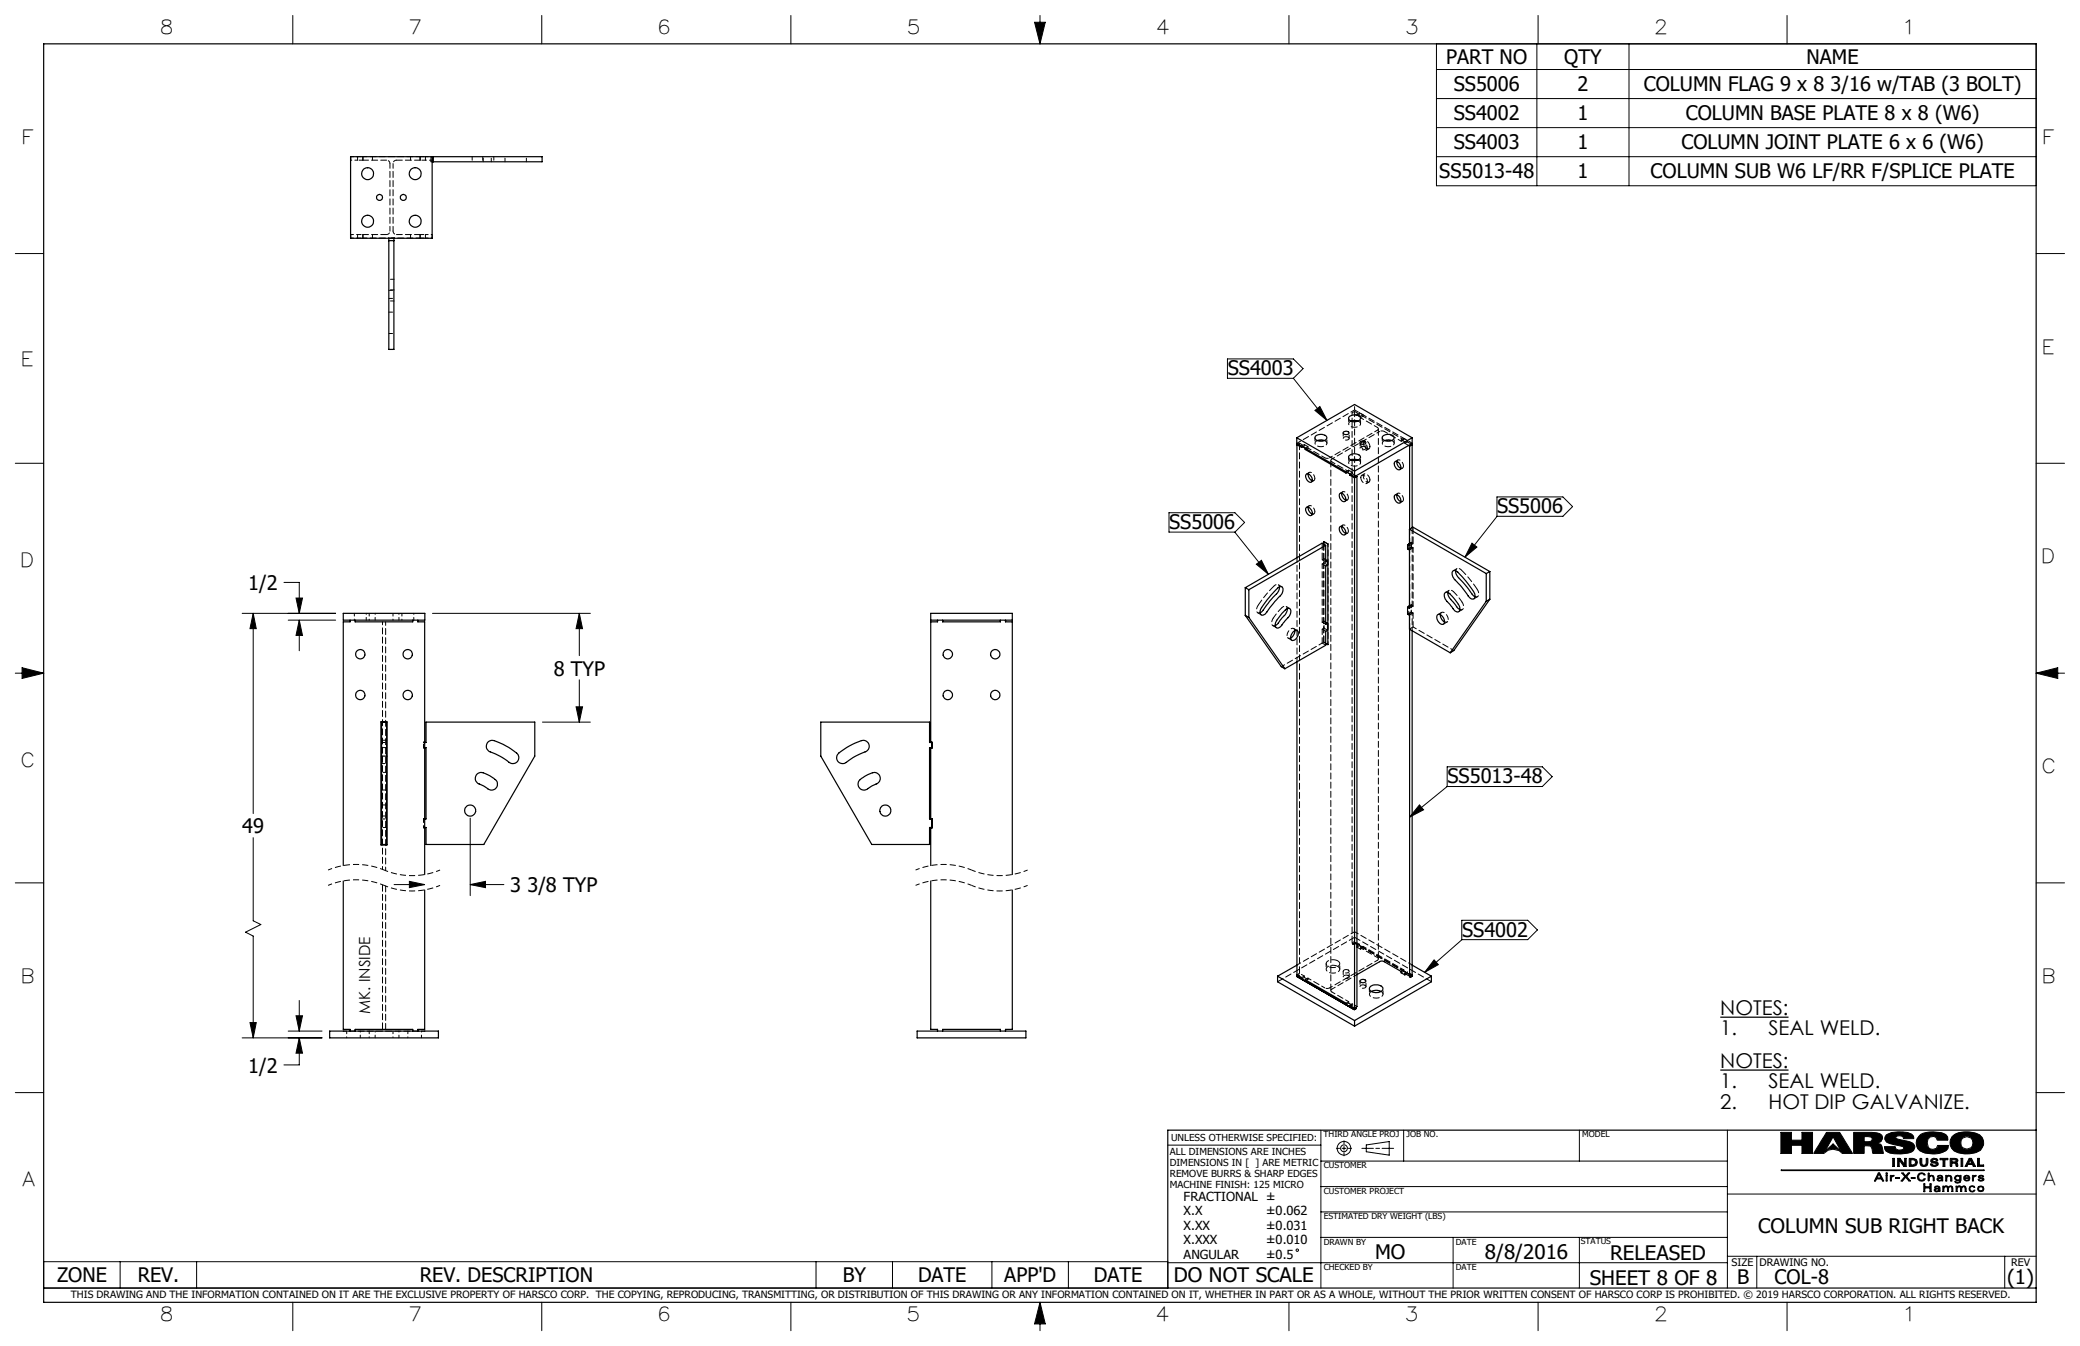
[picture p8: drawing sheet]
<svg xmlns="http://www.w3.org/2000/svg" width="432mm" height="279mm" viewBox="0 0 432 279" stroke-linecap="round" stroke-linejoin="round" font-family="sans-serif">
<g fill="none" stroke="#000" stroke-width=".21">
<path d="M60.8 3.2v5.9M112.5 3.2v5.9M164.2 3.2v5.9M214.8 4.6h2.2l-1.1 4.5zM215.9 3.2v5.9M267.6 3.2v5.9M298.2 9.1h124.5v29.5h-124.5zM298.2 14.4h124.5M319.1 9.1v29.5M319.3 3.2v5.9M338.2 9.1v29.5M371 3.2v5.9"/>
<path d="M298.2 20.5h124.5M298.2 26.5h124.5M298.2 32.5h124.5M3.2 52.6h5.9M422.7 52.6h5.9M254.8 74.5h13.7l2 2-2 2h-13.7zM268.5 78.5l7 8.8M3.2 96.2h5.9M273 85.2l1-.8 1.5 2.9zM422.7 96.2h5.9M242.7 106.4h13.7l2 2-2 2.1h-13.7zM256.4 110.5l6.9 8.7"/>
<path d="M260.8 117.1l1.1-.8 1.4 2.9zM305.6 112.7l1 .9-2.5 2zM310.8 103.2h13.6l2.1 2-2.1 2h-13.6zM310.8 107.2l-6.7 8.4M3.2 139.7h5.9M4.6 138.6l4.5 1.1-4.5 1.1zM50.3 127.3h19.4M52.6 127.3l.6 3.2h-1.3zM52.6 127.3v41.6M58.9 120.9h3.2v6.4M59.8 128.7h9.9M61.5 124.1h1.3l-.7 3.2z"/>
<path d="M62.1 128.7l.7 3.2h-1.3zM62.1 128.7v6.4M89.8 127.3h32.8M120.3 127.3l.6 3.2h-1.3zM120.3 127.3v8.8M422.7 139.7h5.9M422.7 139.7l4.5-1.1v2.2zM112.6 149.9h10M119.6 146.7h1.3l-.6 3.2zM120.3 141.1v8.8M300.4 159.2h19.8l2 2-2 2.1h-19.8zM52.6 173.9v17.2l1.6 .8-3.2 1.6 1.6 .8v21.1"/>
<path d="M97.6 169.8v16.1M294.7 167.1l.8 1-2.9 1.5zM300.4 163.3l-7.8 6.3M3.2 183.3h5.9M81.8 183.6h6.4M85 183l3.2 .6-3.2 .7zM97.6 183.6l3.2-.6v1.3zM97.6 183.6h7M297.7 199.2l.9 1-2.8 1.6zM303.5 191h13.6l2.1 2-2.1 2.1h-13.6zM303.5 195.1l-7.7 6.7M422.7 183.3h5.9"/>
<path d="M50.3 215.4h16.6M51.9 212.3h1.3l-.6 3.1zM59.8 214h7.1M61.5 210.9h1.3l-.7 3.1zM62.1 215.4l.7 3.2h-1.3zM62.1 207.7v6.3M62.1 215.4v5.7h-3.2M3.2 226.8h5.9M242.4 237.7h31.8M274.2 234.6v32.8M277.4 238.4h.7M278.6 238.4h.8"/>
<path d="M279 236.8v.7M279 238v.8M279 239.3v.6M279.9 238.4h.7M282.7 238.4h2.4M283.6 237.7l4.8-.7v2.8l-4.8-.7zM285.6 238.4h.8M286.9 238.4h2.4M291.4 234.6v6.4M327.9 234.6v6.4M358.6 234.6v32.8M369.7 235.1h2.2v1.6h2.2v-1.6h2.2v4.3h-2.2v-1.7h-2.2v1.7h-2.2z"/>
<path d="M379.2 235.1h2.7l2.7 4.3h-2.2a2.5 2.5 0 0 0-3.8 0h-2.1zM380.5 236l1.7 3-1.7-1.5-1.7 1.5zM384.8 235.1h3.7l1.7 .2 .5 .4 .1 .6-.3 .7-.8 .3 .7 .2 .3 .4 .3 1.5h-2.2l-.2-1-.3-.5-.6-.1h-.7v1.6h-2.2zM387 235.9l1.4 .1a.51 .51 0 0 1 0 .9l-1.4 .1zM389.7 237.3h.1M391.6 235.6a6.4 6.4 0 0 1 5.3-.2l.3 .4 .1 .6h-2.1l-.1-.4a1.07 1.07 0 0 0-1.5 .1v.1a3 3 0 0 0 1.9 .6l1.6 .5 .4 .7a1.36 1.36 0 0 1-1.4 1.4 6.7 6.7 0 0 1-4.6-.5l-.3-.9h2.3v.4a1.01 1.01 0 0 0 1.7-.2l-.4-.3-3.1-.8-.4-.7zM398.5 235.7a5.3 5.3 0 0 1 5.5-.2l.3 .5 .1 .7h-2.2l-.3-.6-.5-.2-.7 .1-.5 .5-.1 .7 .2 1 .4 .3 .5 .1 .8-.2 .2-.6h2.3l-.1 .6a3.9 3.9 0 0 1-2.8 1.1 4.2 4.2 0 0 1-3.5-1.1 2.19 2.19 0 0 1 .4-2.7zM405.2 235.9a5.4 5.4 0 0 1 5.8-.4 2.09 2.09 0 0 1 .8 2.2l-.7 1.1a5.9 5.9 0 0 1-5.4 .1 2.08 2.08 0 0 1-.5-3zM422.7 226.8h5.9M274.2 256.9h84.4M274.2 251.6h84.4M274.2 246.3h84.4"/>
<path d="M274.2 241h84.4M301.7 256.9v10.5M327.9 256.9v10.5M358.6 247.9h64.1M369.8 242.9h42.1v.1h-42.1zM389.9 243.5h.3l.9 1.6h-.3l-.2-.4h-1l-.2 .4h-.3zM390.1 243.7l.4 .8h-.8zM391.5 244h.3v1.1h-.3zM391.5 243.5h.3v.2h-.3zM392.4 244h.2v.2l.2-.2h.4v.2l-.5 .1-.1 .8h-.2zM392.6 244.2h.1M392.9 240.5h.4v1.6h-.4z"/>
<path d="M393.6 244.4h.7v.2h-.7zM393.9 240.5h.5l1 1.2v-1.2h.3v1.6h-.5l-.9-1.3v1.3h-.4zM394.3 240.8h.1M394.8 243.5h.3l.5 .6 .5-.6h.4l-.7 .7 .8 .9h-.3l-.7-.7-.6 .7h-.3l.7-.9zM396.3 240.5a1.61 1.61 0 0 1 1.7 .5v.3l-.1 .5-.8 .3h-.8zM396.7 240.7a.62 .62 0 0 1 .8 .2 .62 .62 0 0 1 0 .7l-.8 .2zM396.8 244.4h.7v.2h-.7zM398.3 243.7a.87 .87 0 0 1 1.4 .2l-.7-.3-.3 .1-.3 .2-.1 .4 .2 .5a.59 .59 0 0 0 .9-.1h.3l-.3 .4h-.9l-.4-.3-.1-.5zM398.6 240.5h.4v1l.1 .3 .3 .1 .3-.1 .2-.4v-.9h.3v.9l-.2 .5a.93 .93 0 0 1-1.4-.4zM399.4 245.7h.2v.6h1v-.6h.3v1.7h-.3v-.8h-1v.8h-.2zM400.3 243.5h.2v.7l.5-.3a.79 .79 0 0 1 .4 1.2h-.1a.87 .87 0 0 0-.3-1 .85 .85 0 0 0-.5 1h-.2zM400.5 244.2h.1"/>
<path d="M400.9 240.7l.5-.3 .7 .1 .2 .4h-.4l-.1-.2h-.3l-.3 .2 .2 .2 .8 .2 .2 .4-.1 .2-.6 .2-.7-.1-.2-.4h.3l.4 .3 .5-.1v-.2l-1-.3-.2-.2zM401.7 246.3a.67 .67 0 0 1 1 .3v.7h-.2v-.1l-.7 .2-.2-.2v-.3l.1-.2 .8-.1-.1-.2-.3-.1-.5 .2zM402.4 244.7l.7-.1-.1 .3-.2 .1h-.3zM402.5 246.8h.1M402.5 246.8l-.8 .2 .2 .2h.3l.2-.1 .1-.3M402.5 247.2h.1M402.8 240.5h1.6v.2h-.6v1.4h-.4v-1.4h-.6zM403.1 244.6h.1M403.1 244.4l-.1-.2-.3-.1-.5 .2v-.2l.6-.2 .4 .2 .1 1h-.2v-.1M403.1 244.4l-.8 .1-.2 .3 .3 .3 .3 .1 .4-.2M403.1 244.4h.1M403.1 245h.1"/>
<path d="M403.5 246.4v-.2h-.2v1.1h.2l.1-.8 .4-.2 .3 .4v.6h.2l.1-.8 .3-.2 .3 .4v.6h.2l-.1-1-.5-.1-.3 .3M403.5 246.4l.5-.3 .4 .4M403.5 246.4h.1M403.9 244h.2v.2l.4-.3 .5 .2 .2 .4v.6h-.2l-.2-.9-.2-.1-.3 .1-.2 .9h-.2zM404.1 244.2h.1M404.4 246.5h.1M404.8 240.5a1.96 1.96 0 0 1 1.6 .2l-.1 .5-.3 .1 .4 .2 .1 .6h-.4a.61 .61 0 0 0-.7-.7h-.2v.7h-.4zM405.2 240.7l.8 .1v.3l-.8 .1zM405.9 244.1l.5-.2 .5 .3v-.2h.2v1l-.2 .5-.5 .1-.5-.1-.1-.3 .8 .2 .2-.1 .1-.4-.5 .2-.5-.2-.2-.4zM406 241.3h.1M406.1 244.2l.3-.1 .4 .1 .1 .3-.1 .3-.4 .2-.3-.2-.1-.3zM406.3 246.4v-.2h-.3l.1 1.1h.2l.1-.8 .3-.2 .3 .4v.6h.2l.1-.8 .4-.2 .3 .4v.6h.2l-.2-1-.4-.1-.4 .3"/>
<path d="M406.3 246.4l.4-.3 .5 .4M406.3 246.4h.1M407.1 240.5h.4v1.6h-.4zM407.2 246.5h.1M407.9 244.1l.4-.2 .5 .2 .1 .5h-1.1l.2 .3 .3 .1 .6-.2-.1 .2-.7 .1-.4-.2v-.6zM408 244.2l.3-.1 .4 .4h-.8zM408.8 240.5h.5l.8 1.6h-.5l-.1-.4h-1l-.2 .4h-.3zM408.9 246.3l.5-.2 .4 .1 .2 .3-.8-.2-.2 .2-.1 .3 .2 .4 .3 .1 .6-.2-.2 .2-.7 .1-.3-.3zM409 240.8l.3 .7h-.6zM409.5 244h.2v.2l.5-.2v.2l-.4 .1-.1 .8h-.2zM409.7 244.2h.1M410.5 240.5h.4v1.3h.9v.3h-1.3z"/>
<path d="M410.7 246.3l.5-.1 .5 .1 .2 .5-.2 .4-.5 .2-.5-.2-.2-.4zM410.7 244.2a.74 .74 0 0 1 1.1-.1v.2l-.5-.2-.4 .2 .7 .2 .3 .3a.76 .76 0 0 1-1.1 .3l-.2-.3 .8 .2 .2-.2a.87 .87 0 0 1-.9-.6zM410.8 246.5l.4-.2 .4 .2 .1 .3-.1 .3-.4 .1-.4-.1-.1-.3zM9.1 261.9h233.3v5.5h-233.3zM24.9 261.9v5.5M40.8 261.9v5.5M60.8 270.3v5.9M112.5 270.3v5.9M164.2 270.3v5.9M169.4 261.9v5.5M185.3 261.9v5.5M205.9 261.9v5.5"/>
<path d="M215.9 270.3v5.9M215.9 270.3l1.1 4.5h-2.2zM221.8 261.9v5.5M242.4 262.1h116.2M267.6 270.3v5.9M319.3 270.3v5.9M358.6 260.8h64.1M364.7 260.8v6.6M371 270.3v5.9M416.2 260.8v6.6"/>
<circle cx="279" cy="238.4" r=".71"/>
<circle cx="279" cy="238.4" r="1.41"/>
<circle cx="408.3" cy="237.3" r="1.3"/>
<circle cx="269.3" cy="259.5" r=".25"/>
</g>
<g fill="none" stroke="#000" stroke-width=".25">
<path d="M9.1 9.1h413.6v261.2h-413.6zM89.7 32.5v17h-16.9v-17h39.7v1.1h-22.8M90 32.5v1.1M80.7 49.5v23h1.1v-23M80.7 50h1.1M269.2 90.9v1.1l12 7M269.2 90.9l12 6.9M269.2 90.9l12-6.9 12 6.9M269.2 92.3l1 .6v-.3M269.2 92.3v23.5M269.5 92.2l-.3 .1M271 93.1v.2"/>
<path d="M271 93.3l8.4 4.9v-.3M271.2 98.4a1.14 1.14 0 0 1 1.2 1.4 .57 .57 0 0 1-.6 .3 .57 .57 0 0 1-.5-.5 .91 .91 0 0 1-.1-1.2zM271.2 93.2l-.2 .1M271.6 98.4a1.57 1.57 0 0 0 .8 1.4M273.1 90.6a1.7 1.7 0 0 1 2.3 .1 1.12 1.12 0 0 1-1.6 .8 .71 .71 0 0 1-.7-.9zM273.5 91.4l.8-.1 .6 .1M278.9 89.7a.7 .7 0 0 1 1.1 .3 .69 .69 0 0 1-1.2-.2zM280.1 86.5a1.58 1.58 0 0 1 2.3 .3 1.37 1.37 0 0 1-2 .6 .53 .53 0 0 1-.4-.4 .53 .53 0 0 1 .1-.5zM280.1 94.5a1.58 1.58 0 0 1 2.3 .4 1.46 1.46 0 0 1-2.3 .4l-.1-.5zM280.2 98.4v.2M280.2 98.6l1 .6M280.4 98.5l-.2 .1"/>
<path d="M280.5 95.5l.6-.1 .8 .1M280.5 87.4l.6-.1 .8 .1M280.7 87.3v.2M281.2 97.8v1.2M281.2 99.2v110.1M281.5 98.8l.2 .1M281.7 98.9l-.5 .3M281.7 98.9v110.1l-.5 .3M282.4 91.7a.7 .7 0 0 1 1.1 .3 .69 .69 0 0 1-1.2-.2zM287.1 90.5a1.55 1.55 0 0 1 2.3 .3 1.42 1.42 0 0 1-2.5 .1zM287.4 91.4l.9-.1 .6 .1M289.6 95.9a1.02 1.02 0 0 1 1 .5 1.02 1.02 0 0 1-.1 1.1 1.21 1.21 0 0 1-.9-1.6z"/>
<path d="M290 95.8a1.38 1.38 0 0 0 .8 1.4M292.4 92.5l.2 .1M292.6 92.6v20.7l-.4-.2M292.9 92.2l.3 .1M293.2 92.3l-.6 .3M293.2 90.9v1.1l-12 7M293.2 92.3v17.2M293.2 90.9l-12 6.9M271.1 105.4a.92 .92 0 0 1 1.3 1 .52 .52 0 0 1-.3 .6 .52 .52 0 0 1-.7-.3 1.15 1.15 0 0 1-.3-1.3zM271.6 105.3a1.57 1.57 0 0 0 .8 1.4M274.8 112.9v-.5l.9 .5v20.9l-.5-.2M274.8 112.5v.5"/>
<path d="M275.2 113.2l-.7-.5-16 9.3M275.2 113.2l-15.9 9.2M275.2 113.2v3.5l.4-.3M275.2 116.2l.4 .2M275.6 116.4v.9l-.4 .2v12.1l.4-.2M278.2 102.4a1.11 1.11 0 0 1 1.2 1.4 .57 .57 0 0 1-.6 .3 .57 .57 0 0 1-.5-.5 1.04 1.04 0 0 1-.1-1.2zM278.2 109.4a1.11 1.11 0 0 1 1.2 1.3 .57 .57 0 0 1-.6 .4 .57 .57 0 0 1-.5-.5 1.04 1.04 0 0 1-.1-1.2zM278.6 102.4a1.46 1.46 0 0 0 .8 1.4M278.6 109.3a1.46 1.46 0 0 0 .8 1.4M289.6 102.8a1.02 1.02 0 0 1 1 .5 1.02 1.02 0 0 1-.1 1.1 1.21 1.21 0 0 1-.9-1.6zM290 102.7a1.38 1.38 0 0 0 .8 1.4M292.2 113.1v.8l.4 .3v12.1l-.4-.3"/>
<path d="M292.5 113h.1M292.5 112.9l-.3 .2M301.6 118.6l.5-.1a14.7 14.7 0 0 1 4.1 5.1 .61 .61 0 0 1-.3 .8 .61 .61 0 0 1-.8-.4l-2.3-2.9a3.1 3.1 0 0 1-1.4-2.1zM302.2 118.5a2.79 2.79 0 0 0 1.3 2.2l1.1 1.2a4.7 4.7 0 0 0 1.6 2M308.5 119.1v5.7M309.3 118.6l-.8 .5M309.3 118.6l-16-9.2-.7 .5 15.9 9.2M309.3 118.6v5.8M71.3 127.3h16.9v1.4h-16.9zM72.7 128.7v.4h-1.4v50.6M73.7 128.7v.4h12v-.4M86.7 128.7v.4h1.5v52.4"/>
<path d="M193.2 127.3h16.9v1.4h-16.9zM194.6 128.7v.4h-1.4v25M195.7 128.7v.4h12v-.4M208.7 128.7v.4h1.4v52.4M258.5 122l.8 .4M258.5 127.7l.8 .5M258.5 122v5.7M258.5 127.7l7.5 10.7 .7 .4M259.3 122.4v5.8M259.3 128.2l7.4 10.6M264.8 122.6l.4-.5a.63 .63 0 0 1 .9-.3 .63 .63 0 0 1 .2 .9l-.2 .6-2.8 3.3a1.49 1.49 0 0 1-1.4 1.1 1.06 1.06 0 0 1 0-1.6l1.2-1.6zM265.6 121.8a2.53 2.53 0 0 1-1.3 2.2l-2.3 3-.4 .2"/>
<path d="M266.8 126.6a.63 .63 0 0 1 .9-.3 .63 .63 0 0 1 .2 .9l-.2 .6-1.3 1.5a1.36 1.36 0 0 1-1.4 1 1.33 1.33 0 0 1 .3-1.8zM267.2 126.3a2.97 2.97 0 0 1-1.2 2.2l-.7 1-.6 .4M268.5 131.1a.61 .61 0 0 1 .9-.1 .61 .61 0 0 1 .1 .8 1.24 1.24 0 0 1-1.4 1.1 1.28 1.28 0 0 1 .4-1.8zM268.8 131a1.89 1.89 0 0 1-.9 1.5M269.2 137.4v65l1 .5v.3l.8 .5M275.2 129.2l.4 .2M275.6 129.4v1.4l-.4 .3v2.8l-8.5 4.9M292.2 126v1.5l.4 .2v74.9M292.5 125.9h.1M292.5 125.9l-.3 .1M292.6 130.6l8.5 4.9M293.2 130.9v71.5l-.6 .2"/>
<path d="M298.4 127.7a1.06 1.06 0 0 1 1.4 1 .63 .63 0 0 1-.2 .9 .63 .63 0 0 1-.9-.4 1.39 1.39 0 0 1-.3-1.5zM299 127.6a1.89 1.89 0 0 0 .9 1.5M300 123.1a.88 .88 0 0 1 1.2 .4l.9 1.1a2.12 2.12 0 0 1 .8 2.3 1.05 1.05 0 0 1-1.4-.7l-.9-1.2a1.7 1.7 0 0 1-.6-1.9zM300.6 123a3.3 3.3 0 0 0 1.4 2.3l.7 1 .4 .2M308.5 124.8l-7.4 10.7M309.3 124.4l-.8 .4M309.3 124.4l-7.5 10.6-.7 .5M79.1 149.8h1.2v25.6h-1.2zM79.2 149.9h1.1v25.4h-1.1zM79.2 157h1.1M88.2 154.1h.2v-4.2h22.6v7.1l-10.6 18.3h-12v-3.5h-.2M88.2 155.2h.2v14.8h-.2"/>
<path d="M101.3 154l.6-.3a10.3 10.3 0 0 1 4.8 2.2 1.34 1.34 0 0 1 1 1.1 1.34 1.34 0 0 1-.5 1.3 1.41 1.41 0 0 1-1.9-.4l-1.5-.9-1.5-.7a1.34 1.34 0 0 1-1.2-.8 1.34 1.34 0 0 1 .2-1.5zM174.1 156.3a13.6 13.6 0 0 1 5.1-2.6 1.23 1.23 0 0 1 1.2 1 1.23 1.23 0 0 1-.8 1.4 15.9 15.9 0 0 0-4.3 2.4 1.25 1.25 0 0 1-1.5-.6 1.25 1.25 0 0 1 .3-1.6zM193.2 155.2v14.8M193.2 154.1h.3v1.2h-.3M193.5 154.1h-.5v-4.2h-22.6v7.1l10.6 18.3h12v-3.5h.5M193.5 155.2h-.5v14.8h.5M99 160.7a1.48 1.48 0 0 1 2 0l.3 .1a3.4 3.4 0 0 1 2 1.8 1.31 1.31 0 0 1-.9 1.4 1.31 1.31 0 0 1-1.5-.6l-.7-.3a1.79 1.79 0 0 1-1.5-1.4l.1-.6zM178.4 162l1.1-.8a3.7 3.7 0 0 1 2.5-.8 1.26 1.26 0 0 1 .7 1.4 1.26 1.26 0 0 1-1 1l-.9 .5a1.61 1.61 0 0 1-2.3 .3 1.19 1.19 0 0 1-.1-1.6zM193.2 171.8v7.9M193.2 169.9h.3v2h-.3M71.3 182.9v30.8h1.4v.3M88.2 184.7v29h-1.5v.3"/>
<path d="M193.2 182.9v30.8h1.4v.3M210.1 184.7v29h-1.4v.3M68.4 214h22.6v1.4h-22.6zM73.7 214v-.3h12v.3M190.4 214h22.6v1.4h-22.6zM195.7 214v-.3h12v.3M265.2 202.6v1.2l16 9.2M265.2 202.6l16 9.2M269.2 200.3l-4 2.3M269.3 202.7h.1M269.3 202.7l11.8 6.8M269.3 202.7l.2-.2-.3 .2 11.9 6.9"/>
<path d="M271 203.7v-.3l8.4 4.8v.3l.8 .5M271.3 203.5l-.3 .2M280.2 209v-.3l1 .6M280.5 208.8l-.3 .2M281.1 209.5h.1M281.2 211.8v1.2M281.5 209.3h.1M281.5 209.3l-.4 .2M281.6 209.3l-.5 .3M281.7 202.3l4.8-2.7 .5-.1 3.9 2.1v.3l.7 .5M282.3 203.6a.68 .68 0 0 1 1.2 .1 .69 .69 0 0 1-1.2-.1zM284.6 204.7a1.82 1.82 0 0 1 2.5 .4 1.36 1.36 0 0 1-1.9 .9 .74 .74 0 0 1-.8-.4 .74 .74 0 0 1 .2-.9z"/>
<path d="M284.7 205.8a2.16 2.16 0 0 1 2 0M291.6 202.4v-.3l1 .5M291.9 202.2l-.3 .2M292.9 202.5l.2 .1M293.1 202.6l-.4 .2 .5-.2-.2-.1 .2 .1M293.1 202.6h.1M293.2 200.3l3.9 2.3M297.1 202.6v1.2l-15.9 9.2M297.1 202.6l-15.9 9.2M422.7 234.6h-180.3v32.8M9.1 267.4h413.6"/>
<circle cx="76.3" cy="36.1" r="1.24"/>
<circle cx="86.2" cy="36.1" r="1.24"/>
<circle cx="76.3" cy="45.9" r="1.24"/>
<circle cx="78.8" cy="41" r=".63"/>
<circle cx="83.7" cy="41" r=".63"/>
<circle cx="86.2" cy="45.9" r="1.24"/>
<circle cx="74.8" cy="135.8" r=".97"/>
<circle cx="84.6" cy="135.8" r=".97"/>
<circle cx="196.7" cy="135.8" r=".97"/>
<circle cx="206.6" cy="135.8" r=".96"/>
<circle cx="74.8" cy="144.3" r=".97"/>
<circle cx="84.6" cy="144.3" r=".97"/>
<circle cx="196.7" cy="144.3" r=".97"/>
<circle cx="206.6" cy="144.3" r=".96"/>
<circle cx="97.6" cy="168.2" r="1.15"/>
<circle cx="183.8" cy="168.2" r="1.15"/>
</g>
<path d="M215.9 270.3l-1.1 4.5h2.2zM214.8 4.6h2.2l-1.1 4.5zM4.6 138.6l4.5 1.1-4.5 1.1zM422.7 139.7l4.5-1.1v2.2zM369.7 235.1v4.3h2.2v-1.7h2.2v1.7h2.2v-4.3h-2.2v1.6h-2.2v-1.6zM387 235.9l1.4 .1 .3 .6-.5 .4h-1.2zM384.8 235.1v4.3h2.2v-1.6l1.4 .1 .4 1.5h2.2l-.4-1.7-.4-.3-.5-.1a1.15 1.15 0 0 0 1.1-1.2 1.41 1.41 0 0 0-1.7-1zM391.6 235.6a1.12 1.12 0 0 0-.2 1.2 1.12 1.12 0 0 0 1.1 .7l1.8 .3a.72 .72 0 0 1 .9 .5 1.03 1.03 0 0 1-1.7-.1v-.2h-2.3a1.46 1.46 0 0 0 1.7 1.5 7.2 7.2 0 0 0 4.2-.6 1.1 1.1 0 0 0 .3-1.2 1.1 1.1 0 0 0-1-.7l-2.1-.5a.58 .58 0 0 1-.7-.5l.4-.2h.6l.5 .2 .1 .4h2.1v-.2a1.62 1.62 0 0 0-1.8-1.2 6.2 6.2 0 0 0-3.9 .6zM398.3 235.9a2.19 2.19 0 0 0-.3 2.3 2.19 2.19 0 0 0 2 1.2 4.7 4.7 0 0 0 4.3-.9l.2-.7h-2.3a1.07 1.07 0 0 1-1.7 .6 1.38 1.38 0 0 1-.4-1.6 1.38 1.38 0 0 1 1.5-.9l.4 .3 .2 .5h2.2v-.5a1.37 1.37 0 0 0-1.6-1.1 6 6 0 0 0-4.3 .6zM407 237.2a1.3 1.3 0 0 1 2.6 0 1.3 1.3 0 0 1-2.6 0zM405.5 235.7a2.15 2.15 0 0 0-.6 2.3 2.15 2.15 0 0 0 2 1.4 5.7 5.7 0 0 0 4.4-.7 2.15 2.15 0 0 0 .3-2.3 2.15 2.15 0 0 0-1.8-1.3l-1.2-.2a4.6 4.6 0 0 0-3.1 .8zM379.2 235.1l-2.7 4.3h2.1a2.5 2.5 0 0 1 3.8 0h2.2l-2.7-4.3zM380.5 236l1.7 3-1.7-1.5-1.7 1.5zM392.9 240.5v1.6h.4v-1.6zM393.9 240.5v1.6h.4v-1.3l.9 1.3h.5v-1.6h-.3v1.2l-1-1.2zM396.7 240.7h.5l.4 .2 .1 .5-.3 .4h-.7zM396.3 240.5v1.6h.9a.83 .83 0 0 0 .8-.9 .83 .83 0 0 0-.9-.7zM398.6 240.5v1.1a.86 .86 0 0 0 .9 .5 .86 .86 0 0 0 .7-.7v-.9h-.3l-.1 1.2-.3 .2-.4-.1-.1-1.3zM400.9 240.7l-.1 .1a.53 .53 0 0 0 .6 .6l.4 .1a.27 .27 0 0 1 .1 .4 .27 .27 0 0 1-.4 0l-.4-.3h-.3a.86 .86 0 0 0 .8 .5 .86 .86 0 0 0 .8-.6l-.3-.3-.7-.1a.29 .29 0 0 1 0-.5 .29 .29 0 0 1 .4 .2l.1 .1h.4a.84 .84 0 0 0-1.4-.2zM402.8 240.5v.2h.6v1.4h.4v-1.4h.6v-.2zM405.2 240.7l.8 .1a.25 .25 0 0 1 0 .3 .25 .25 0 0 1-.3 .1h-.5zM404.8 240.5v1.6h.4v-.7l.7 .1 .2 .6h.4l-.1-.6-.4-.2 .4-.2v-.4l-.5-.2zM407.1 240.5v1.6h.4v-1.6zM409 240.8l.3 .7h-.6zM408.8 240.5l-.8 1.6h.3l.2-.4h1l.1 .4h.5l-.8-1.6zM410.5 240.5v1.6h1.3v-.3h-.9v-1.3zM390.1 243.7l.4 .8h-.8zM389.9 243.5l-.8 1.6h.3l.2-.4h1l.2 .4h.3l-.9-1.6zM391.5 243.5v.2h.3v-.2zM369.8 242.9v.1h42.1v-.1zM391.5 244v1.1h.3v-1.1zM392.4 244v1.1h.2l.1-.7 .5-.2v-.2h-.3l-.3 .2v-.2zM393.6 244.4v.2h.7v-.2zM394.8 243.5l.6 .7-.7 .9h.3l.6-.7 .7 .7h.3l-.8-.9 .7-.7h-.4l-.5 .6-.5-.6zM396.8 244.4v.2h.7v-.2zM398.3 243.6l-.3 .8a.87 .87 0 0 0 .7 .8 .87 .87 0 0 0 1-.5h-.3l-.2 .3h-.3a.67 .67 0 0 1-.6-.9 .67 .67 0 0 1 1.1-.2h.3a.86 .86 0 0 0-1.4-.3zM400.3 243.5v1.6h.2v-.7l.4-.3 .4 .2v.8h.2v-.9l-.6-.3-.4 .3v-.7zM402.4 244.7l.3-.1a.23 .23 0 0 1 .4 .1 .23 .23 0 0 1-.2 .3h-.3a.22 .22 0 0 1-.2-.1 .22 .22 0 0 1 0-.2zM402.3 244.1l-.1 .2 .3-.2 .4 .1a.2 .2 0 0 1 .1 .3 .2 .2 0 0 1-.3-.1l-.5 .1-.1 .5 .3 .2 .7-.2v.1h.2l-.1-1-.3-.2zM403.9 244v1.1h.2v-.6l.3-.4 .5 .1 .1 .9h.2l-.1-1-.6-.2-.4 .3v-.2zM406 244.1l-.1 .1a.6 .6 0 0 0 .1 .8 .6 .6 0 0 0 .9-.1l-.1 .4-.2 .1h-.4l-.2-.2-.2 .1 .4 .3 .8-.2 .1-.3v-1.1h-.2v.2a.7 .7 0 0 0-.9-.1zM406 244.5a.45 .45 0 0 1 .9 0 .45 .45 0 0 1-.9 0zM408 244.2l.5-.1 .2 .4h-.8zM407.8 244.1l-.2 .6a.67 .67 0 0 0 .6 .5 .67 .67 0 0 0 .7-.4l-.8 .2-.3-.4h1.1a.67 .67 0 0 0-.4-.6 .67 .67 0 0 0-.7 .1zM409.5 244v1.1h.2v-.7l.5-.2v-.2h-.3l-.2 .2v-.2zM410.8 244.1a.38 .38 0 0 0 0 .4 .38 .38 0 0 0 .4 .2h.2a.21 .21 0 0 1 .2 .3 .21 .21 0 0 1-.4 0l-.6-.2 .2 .3 .5 .1a.37 .37 0 0 0 .5-.2 .37 .37 0 0 0-.2-.5l-.4-.1a.21 .21 0 0 1-.2-.3 .21 .21 0 0 1 .3 0l.5 .2-.4-.4zM399.4 245.7v1.7h.2v-.8h1v.8h.3v-1.7h-.3v.6h-1v-.6zM401.8 246.9l.4-.1a.24 .24 0 0 1 .3 .3 .24 .24 0 0 1-.4 .1l-.3-.1zM401.7 246.3l-.1 .2 .5-.2 .3 .1a.23 .23 0 0 1 0 .3 .23 .23 0 0 1-.3 0 .41 .41 0 0 0-.6 .4 .41 .41 0 0 0 .7 .3l.3-.2v.1h.2v-.9l-.3-.2zM409 246.2l-.2 .3v.5l.4 .4h.6l.2-.3-.5 .2-.3-.1-.3-.3 .1-.4 .5-.2 .5 .2a.62 .62 0 0 0-1-.3zM410.7 246.7a.5 .5 0 0 1 1 0 .5 .5 0 0 1-1 0zM410.5 246.8a.65 .65 0 0 0 1.3 0 .65 .65 0 0 0-1.3 0zM403.3 246.2h.2v.2l.5-.3 .4 .4 .4-.3h.4l.2 .3v.8h-.2v-.8l-.2-.2-.5 .3v.7h-.2v-.7l-.3-.3-.4 .2-.1 .8h-.2zM406 246.2h.3v.2l.5-.3 .4 .4 .3-.3h.5l.2 .4v.7h-.2v-.7l-.3-.3-.4 .2-.1 .8h-.2v-.7l-.3-.3-.4 .3v.7h-.2z" fill-rule="evenodd" fill="#000"/>
<path d="M357.1 211.1h14.2M357.1 222.1h14.2" fill="none" stroke="#000" stroke-width=".26"/>
<path d="M79.7 183.8a15.1 15.1 0 0 0-11.6 0M79.7 180.6a15.1 15.1 0 0 0-11.6 0M91.4 183.8a15.1 15.1 0 0 1-11.7 0M91.4 180.6a15.1 15.1 0 0 1-11.7 0M201.7 183.8a15.1 15.1 0 0 0-11.6 0M201.7 180.6a15.1 15.1 0 0 0-11.6 0M213.3 183.8a15.1 15.1 0 0 1-11.6 0M213.3 180.6a15.1 15.1 0 0 1-11.6 0" fill="none" stroke="#000" stroke-width=".21" stroke-dasharray="1.3 .6" stroke-dashoffset=".4" stroke-linecap="butt"/>
<path d="M97.6 183.6l3.2-.6v1.3zM85 183l3.2 .6-3.2 .7zM120.3 127.3l.6 3.2h-1.3zM119.6 146.7h1.3l-.6 3.2zM52.6 127.3l.6 3.2h-1.3zM51.9 212.3h1.3l-.6 3.1zM62.1 128.7l.7 3.2h-1.3zM61.5 124.1h1.3l-.7 3.2zM61.5 210.9h1.3l-.7 3.1zM62.1 215.4l.7 3.2h-1.3zM273 85.2l1-.8 1.5 2.9zM260.8 117.1l1.1-.8 1.4 2.9zM305.6 112.7l1 .9-2.5 2zM294.7 167.1l.8 1-2.9 1.5zM297.7 199.2l.9 1-2.8 1.6z" fill="#000"/>
<g fill="none" stroke="#000" stroke-width=".21" stroke-dasharray="1.3 .6" stroke-dashoffset=".7">
<path d="M72.8 32.5h1.4M74.2 33.2h-1.4M88.3 32.5h1.4M89.7 33.2h-1.4M72.8 48.7h1.4M72.8 49.4h1.4M88.3 48.7h1.4M88.3 49.4h1.4M73.6 127.3v1.4M76 128.7v-1.4M76.6 127.3v1.4M77.9 128.7v-1.4"/>
<path d="M79.4 129.1v51.4M81.6 127.3v1.4M82.8 128.7v-1.4M83.4 127.3v1.4M85.9 128.7v-1.4M274.9 130.4v-1.5M275.7 133.8v-20.9M293 125.6v1.4M293.2 127.2v3.7M71.3 214h16.9M72 214v1.4M74.8 215.4v-1.4"/>
<path d="M76.6 214v1.4M77.9 215.4v-1.4M81.6 214v1.4M82.8 215.4v-1.4M84.7 214v1.4M87.5 215.4v-1.4"/>
</g>
<g fill="none" stroke="#000" stroke-width=".21" stroke-dasharray="1.3 .6" stroke-dashoffset=".5">
<path d="M74.2 32.5h1.1M75.3 33.2h-1.1M87.3 32.5h1M88.3 33.2h-1M98 32.5v1.1M100.2 32.5v1.1M100.3 33.6v-1.1M102 33.6v-1.1M102.5 32.5v1.1M104.8 33.6v-1.1M109.3 33.6v-1.1M74.2 48.7h1.1"/>
<path d="M74.2 49.4h1.1M81.8 58h-1.1M87.3 48.7h1M87.3 49.4h1M80.7 61.9h1.1M80.7 69.2h1.1M80.7 64.8h1.1M80.7 60.3h1.1M81.8 62.5h-1.1M81.8 60.2h-1.1M271.5 93l3.5 2M275 95l.5 .1 .5-.1"/>
<path d="M276.5 95.9l3.5 2M283 86.4l8.4 4.9M285.9 88.7l-3.5-2M287.4 89.6l-.5-.2-.5 .2M290.9 91.6l-3.5-2M275.7 112.9l-.9-.5M292.5 113.9v-1M293 113.6v-1M80.1 129.1v51.6M261.6 127.2a.6 .6 0 0 1-.7-.2 .6 .6 0 0 1 0-.7l.3-.6M264.7 129.9a.6 .6 0 0 1-.7-.2 .6 .6 0 0 1 0-.8l.3-.6M274.5 133.5l-8.5 4.9"/>
<path d="M293.3 130.1l8.5 4.9M303.1 126.5a.6 .6 0 0 0 .7-.2 .6 .6 0 0 0 0-.7l-.3-.6M306.2 123.9a.6 .6 0 0 0 .7-.2 .6 .6 0 0 0 0-.8l-.2-.6M79.2 154.1h1.1M79.2 158.5h1.1M80.3 155.2h-1.1M80.3 153.7h-1.1M87.9 155.2v-1.1M79.2 170h1.1M79.2 164h1.1M79.2 169.4h1.1M80.3 171.8h-1.1"/>
<path d="M80.3 160.3h-1.1M80.3 167.1h-1.1M281.3 195.8l11.8 6.8M282.4 196.7l3.5 2.1M275 205.1l-3.5-2.1M276 205.1l-.5 .1-.5-.1M276.5 205.3l5.2-3M280 207.9l-3.5-2M291.4 201.3l-8.4-4.9M293 202.4l-11.7-6.7"/>
</g>
<g fill="none" stroke="#000" stroke-width=".21" stroke-dasharray="1.3 .6">
<path d="M89.5 33.6v-.4M89.5 33.6h.2M89.7 32.5h.1M80.7 49.4h.1M81.8 49.4h.1M81.9 49.4h.1M269.8 92l-.3 .2M270.3 92.6h.1M270.8 92.3l-.5 .3M270.8 92.6v-.3M270.8 92.6l-.5 .3M271 93h.1"/>
<path d="M271.5 93l-.3 .2M271.5 92.7l-.5 .3M271.5 92.7v.3M271.8 98.1l-.5 .3M275.1 91.5l-.1-.1M279.5 97.9h.1M279.9 90.7a.64 .64 0 0 0-1 .4 .67 .67 0 0 0 .6 .3 .67 .67 0 0 0 .6-.5l-.2-.2M280 97.6l-.5 .3M280 97.9v-.3M280 97.9l-.5 .3M280.2 98.3h.1M280.7 98.3l-.2 .2"/>
<path d="M280.7 98l-.5 .3M280.7 98v.3M281.2 85.4l-.5 .3M281.2 98.9v.3M281.7 86v.3M282.1 95.5h-.2M282.1 87.5l-.2-.1M282.2 85.7l-.5 .3M282.2 86v-.3M282.2 86l-.5 .3M282.4 86.7v-.3M283 86.4l-.6 .3"/>
<path d="M283 86.1l-.6 .3M283 86.1v.3M283.2 91.5l-.5 .3M283.2 98.4l-.5 .3M283.4 92.8a.64 .64 0 0 0-1 .3 .67 .67 0 0 0 .6 .3 .67 .67 0 0 0 .6-.5l-.2-.1M283.7 93.4l.5-.3M289.1 91.5l-.2-.1M290.2 95.5l-.5 .3M290.6 97.5l.6-.3M290.9 91.3v.3M291.4 91.3l-.5 .3M291.4 91l-.5 .3"/>
<path d="M291.4 91.3v-.3M291.6 92v-.3M292.2 91.7l-.6 .3M292.2 91.4l-.6 .3M292.2 91.4v.3M271.8 105l-.5 .3M272.2 100.1l.6-.3M272.2 107l.6-.3M274.8 112.9v20.4M274.8 112.4h.1M274.9 116l.3 .2M274.9 116l-.4 .2"/>
<path d="M274.9 116.8l-.4 .3M275.7 112.9h.1M278.7 102.1l-.5 .3M278.7 109l-.5 .3M279.2 104.1l.5-.3M279.2 111l.5-.3M283.7 100.4l.5-.3M290.2 102.4l-.5 .3M290.6 104.4l.6-.3M292.5 113.9l.5-.3M292.5 112.9l.5-.3M292.6 113h.1"/>
<path d="M292.6 114l-.1-.1M292.6 109.8v3.2M292.6 113l.6-.3M292.6 114l.6-.3M293 112.6l.2 .1M293 112.6l.4 .3M293 113.5l.4 .2M293.2 109.5v3.2M293.2 113.7l-.2-.1M274.8 133.3l.4 .3M274.8 133.3l.4 .2M274.8 133.3h.1"/>
<path d="M274.9 128.9l.3 .3M274.9 128.9l-.4 .3M274.9 130.4l-.4 .2M275.7 133.8h.1M292.5 127.4l.5-.3M292.5 125.8l.5-.3M292.5 125.9l.5-.3M292.6 125.9h.1M292.6 127.5l-.1-.1M292.6 125.9l.6-.3M292.6 127.5l.6-.3M293 125.5l.2 .1"/>
<path d="M293 125.6l.4 .2M293 127l.4 .3M293.2 127.2l-.2-.1M87.9 154h.3M87.9 155.3v-.1M87.9 154.1v-.1M87.9 155.2h.3M87.9 154.1h.3M88.2 155.3h-.3M87.9 169.9h.3M87.9 171.9v-.1M87.9 170v-.1"/>
<path d="M87.9 171.8h.3M87.9 170h.3M88.2 171.9h-.3M80.1 183.9v29.8M280.8 195.9l.1 .1M280.8 195.9h.1M280.9 196l.4-.3M280.9 196l-.1-.1M280.9 196h.1M281.2 195.4l-.5 .3M281.2 194.6l-16 9.2M281.3 195.8l-.4 .2"/>
<path d="M281.3 195.8v-.1M281.3 195.7l-.5 .2M281.3 195.7h.1M281.7 196.3v.3M282.2 196l-.5 .3M282.2 196.3l-.5 .3M282.2 196.3v-.3M282.4 197v-.3M283 196.7l-.6 .3M283 196.4l-.6 .3M283 196.4v.3M71.3 214h.1"/>
<path d="M88.1 214h.1M88.2 214h.1M269.2 202.7h.1M269.6 202.5l.1-.1M269.6 202.4l-.1 .1M269.6 202.4l.1 .1M269.6 202.4h.1M269.7 202.4h-.1M269.7 202.5l-.4 .2M269.7 202.5v-.1M269.8 202l-.5 .3M270.8 202.6l-.5 .3"/>
<path d="M270.8 202.9l-.5 .3M270.8 202.9v-.3M271.5 203.3l-.2 .2M271.5 203l-.5 .3M271.5 203v.3M279.9 201.4a.64 .64 0 0 0-1 .3 .67 .67 0 0 0 .6 .3 .67 .67 0 0 0 .6-.5l-.2-.1M279.9 202.5a.64 .64 0 0 0-1 .4 .67 .67 0 0 0 .6 .2 .67 .67 0 0 0 .6-.4l-.2-.2M280 208.2l-.5 .3M280 208.2v-.3M280 207.9l-.5 .3M280.7 208.6l-.2 .2M280.7 208.4l-.5 .3"/>
<path d="M280.7 208.4v.2M281.1 209.6h.1M281.1 209.6l.5-.3M281.6 209.3h.1M283.4 204.5a.64 .64 0 0 0-1 .4 .67 .67 0 0 0 .6 .3 .67 .67 0 0 0 .6-.5l-.2-.2M284.7 205.8a.66 .66 0 0 0-.4 .8 .66 .66 0 0 0 .7 .5 1.64 1.64 0 0 0 2.1-.7v-.3l-.4-.3M291.4 201.6l-.5 .3M291.4 201.3l-.5 .3M291.4 201.6v-.3M292.2 202l-.3 .2M292.2 201.8l-.6 .3M292.2 201.8v.2"/>
<path d="M292.7 202.8h.1M292.8 202.9v-.1M292.8 202.9l.4-.3M292.8 202.9l-.1-.1M293.2 202.6h.1M297.2 203.8l-16-9.2"/>
</g>
<path d="M87.9 171.8v-1.8" fill="none" stroke="#000" stroke-width=".21" stroke-dasharray="1.3 .6" stroke-dashoffset=".9"/>
<path d="M269.8 92v110M276.3 95.6v110M274.5 112.7v3.5M293.3 109.4v3.5M261.2 125.7l1.5-2.2 1.8-1.8M306.7 122.3l-1.6-2.1-1.7-1.9M79.4 183.7v30M277.7 199.5a1.66 1.66 0 0 0-2.4 .5 1.66 1.66 0 0 0 2.8 .1l-.1-.4-.3-.2M286.1 199.1v-110.1M277.7 200.6a1.66 1.66 0 0 0-2.4 .6 1.66 1.66 0 0 0 2.8 0l-.1-.4-.3-.2" fill="none" stroke="#000" stroke-width=".21" stroke-dasharray="1.3 .6" stroke-dashoffset="-.1"/>
<g fill="none" stroke="#000" stroke-width=".21" stroke-dasharray="1.3 .6" stroke-dashoffset=".4">
<path d="M72.8 32.5v.7M74.2 32.5v.7M75.3 32.5v.7M75.3 32.5h12M75.4 32.5v.7M77.3 33.2v-.7M85.2 32.5v.7M87.2 33.2v-.7M87.3 32.5v.7M88.3 32.5v.7M89.5 33.2v-.7M89.7 32.5v.7"/>
<path d="M72.8 48.7v.7M74.2 48.7v.7M75.3 48.7v.7M75.3 49.4h12M75.4 48.7v.7M77.3 49.4v-.7M85.2 48.7v.7M87.2 49.4v-.7M87.3 48.7v.7M88.3 48.7v.7M89.7 48.7v.7M270.3 92.6l.7 .4"/>
<path d="M270.8 92.3l.7 .4M272.4 99.8l.4-.1 .2-.4M273 99.3a1.11 1.11 0 0 0-1.3-1.2l-.1 .3M276.5 95.3a.3 .3 0 0 0-.2 .3 .3 .3 0 0 0 .2 .3M279.5 97.9l.7 .4M280 97.6l.7 .4M280.7 98.3l.8 .5M281.2 85.1l-12 6.9M282.2 85.7l.8 .4M282.4 86.4l-.7-.4M285.9 89.3a.3 .3 0 0 0 .2-.3 .3 .3 0 0 0-.2-.3M290.8 97.2l.4-.1 .2-.4"/>
<path d="M291.4 96.7a1.11 1.11 0 0 0-1.3-1.2l-.1 .3M291.4 91l.8 .4M291.6 91.7l-.7-.4M292.2 91.7l.7 .5M292.4 92.5l-.8-.5M293.2 92l-12-6.9M272.4 106.7l.4-.1 .2-.4M273 106.2a1.11 1.11 0 0 0-1.3-1.2l-.1 .3M274.5 116.2l.7 .4M274.9 116.8v-.8M275.2 117.5l-.7-.4M275.6 117.3l-.7-.5"/>
<path d="M279.4 103.8l.4-.1 .1-.4M279.4 110.7l.4-.1 .1-.4M279.9 103.3a1.11 1.11 0 0 0-1.2-1.2l-.1 .3M279.9 110.2a1.11 1.11 0 0 0-1.2-1.2l-.1 .3M290.8 104.1l.4-.1 .2-.4M291.4 103.6a1.11 1.11 0 0 0-1.3-1.2l-.1 .3M292.6 113.3l.7-.4M292.6 114v11.9M293 112.6v.9M293 113.5l-.8 .4M293.2 113.7v11.9M293.3 113.7l-.7 .5"/>
<path d="M302.5 118l-.8 .5M261.1 127.2l.8 .4M264.2 129.9l.8 .4M266.1 121.8l-.7-.4M267.4 132.5l.8 .4M267.7 126.3l-.7-.4M269.3 130.9l-.7-.4M274.5 129.2l.7 .4M274.5 133.5l.7 .4M275.2 131l-.7-.4M275.6 130.8l-.7-.4M292.6 126.3l.7-.5"/>
<path d="M292.6 130.6l.7-.5M293 127l-.8 .5M293.3 127.3l-.7 .4M299.3 127.1l-.8 .5M299.7 129.5l.7-.4M300.8 122.5l-.7 .5M302.8 127l.8-.5M306 124.3l.7-.4M281.2 193.4l-11.9 6.9M281.7 196.6l.7 .4M283 196.7l-.8-.4M285.9 198.8a.3 .3 0 0 1 .2 .3 .3 .3 0 0 1-.2 .2"/>
<path d="M269.2 202.7l11.9 6.9M271.5 203.3l-.7-.4M276.5 205.9a.3 .3 0 0 1-.2-.3 .3 .3 0 0 1 .2-.3M280.7 208.6l-.7-.4M292.2 202l-.8-.4M293.2 200.3l-12-6.9"/>
</g>
<g fill="none" stroke="#000" stroke-width=".21" stroke-dasharray="1.3 .6" stroke-dashoffset=".6">
<path d="M81 34a.71 .71 0 0 0-.8-.8M82.3 33.2a.71 .71 0 0 0-.7 .8M80.2 48.7a.71 .71 0 0 0 .8-.7M81.6 48a.71 .71 0 0 0 .7 .7M81.9 49.4h-1.2M269.8 92l1 .6M273 90.9v1.1M275.5 92v-1.1M276 95l9.9-5.7M278.8 89.8v1.2M280 94.9v1.1M280 86.8v1.2"/>
<path d="M280.1 91v-1.2M281.2 85.4l1 .6M281.2 85.1v-1.2M281.7 86.3l-1-.6M282.3 91.9v1.1M282.4 96v-1.1M282.4 88v-1.2M283.6 93v-1.1M286.4 89.6l-9.9 5.7M287 90.9v1.1M289.4 92v-1.1M267.9 132.4a.49 .49 0 0 1-.5 0 .49 .49 0 0 1-.2-.5"/>
<path d="M299.9 129.1a.49 .49 0 0 0 .5 0 .49 .49 0 0 0 .2-.5M280.7 195.7l1 .6M281.3 195.7l11.6 6.8M282.2 196l-1-.6M285.9 199.3l-9.9 5.8M270.8 202.6l-1-.6M275.3 200v1.2M278.1 201.2v-1.2M278.8 201.6v1.2M280.1 202.8v-1.2M281.7 208.9l-1-.5M282.3 203.6v1.2"/>
<path d="M283.6 204.8v-1.2M284.3 205.2v1.2M287.1 206.4v-1.2M293 202.4l-11.7-6.7M293.2 202.3l-1-.5"/>
</g>
<path d="M81.6 34v14M81 48v-14M273.5 91.4a.6 .6 0 0 0-.5 .7 .6 .6 0 0 0 .6 .5 1.32 1.32 0 0 0 1.9-.6l-.4-.5M280.5 95.5a.6 .6 0 0 0-.5 .6 .6 .6 0 0 0 .6 .6 1.32 1.32 0 0 0 1.8-.7l-.3-.5M280.5 87.4a.6 .6 0 0 0-.5 .7 .6 .6 0 0 0 .6 .5 1.32 1.32 0 0 0 1.8-.7l-.3-.4M287.5 91.4a.6 .6 0 0 0-.5 .7 .6 .6 0 0 0 .6 .5 1.32 1.32 0 0 0 1.8-.6l-.3-.5M269.3 115.8v21.6M274.5 117.1v12.1M293.3 113.7v12.1" fill="none" stroke="#000" stroke-width=".21" stroke-dasharray="1.3 .6" stroke-dashoffset=".3"/>
<path d="M80.2 33.2h-4.9M87.3 33.2h-5M75.3 48.7h4.9M82.3 48.7h5M282.5 99.1a.5 .5 0 0 1 .4-.5 .5 .5 0 0 1 .6 .4 .84 .84 0 0 1 0 1.4 1.35 1.35 0 0 1-1-1.3M282.5 92.2a.5 .5 0 0 1 .4-.5 .5 .5 0 0 1 .6 .4 .84 .84 0 0 1 0 1.4 1.35 1.35 0 0 1-1-1.3M284.4 92.7a1.11 1.11 0 0 0-1.2-1.2 1.15 1.15 0 0 0 1 1.7l.2-.5M284.4 99.6a1.11 1.11 0 0 0-1.2-1.2 1.15 1.15 0 0 0 1 1.7l.2-.5M274.5 130.6v2.9M292.6 127.5v3.1M293.3 127.3v2.8" fill="none" stroke="#000" stroke-width=".21" stroke-dasharray="1.3 .6" stroke-dashoffset=".1"/>
<path d="M280.7 85.7v1.6M303.4 118.3a.6 .6 0 0 0-.7-.4 .6 .6 0 0 0-.5 .6M264.5 121.7a.6 .6 0 0 1 .6-.4 .6 .6 0 0 1 .5 .5M266.1 126.2a.6 .6 0 0 1 .6-.4 .6 .6 0 0 1 .5 .5M292.5 127.4v-1.5M293 127.1v-1.6M301.7 122.8a.6 .6 0 0 0-.6-.3 .6 .6 0 0 0-.5 .5" fill="none" stroke="#000" stroke-width=".21" stroke-dasharray="1.3 .6" stroke-dashoffset=".8"/>
<path d="M280.7 87.5v108.2" fill="none" stroke="#000" stroke-width=".21" stroke-dasharray="1.3 .6" stroke-dashoffset="-.2"/>
<path d="M281.2 85.4v12.4M264.3 128.3l1.8-2.1M267.2 131.9a1.36 1.36 0 0 1 1.4-1.4l.2 .4M300.6 128.6a1.36 1.36 0 0 0-1.4-1.5l-.2 .5M303.5 125l-1.8-2.2" fill="none" stroke="#000" stroke-width=".21" stroke-dasharray="1.3 .6" stroke-dashoffset=".2"/>
<g font-size="4.2">
<text x="300.2" y="13.3">PART NO</text>
<text x="324.7" y="13.3">QTY</text>
<text x="375" y="13.3">NAME</text>
<text x="301.8" y="18.9">SS5006</text>
<text x="327.5" y="18.9">2</text>
<text x="341.2" y="18.9">COLUMN FLAG 9 x 8 3/16 w/TAB (3 BOLT)</text>
<text x="301.8" y="25">SS4002</text>
<text x="327.5" y="25">1</text>
<text x="350" y="25">COLUMN BASE PLATE 8 x 8 (W6)</text>
<text x="301.8" y="31">SS4003</text>
<text x="327.5" y="31">1</text>
<text x="349.1" y="31">COLUMN JOINT PLATE 6 x 6 (W6)</text>
<text x="298.8" y="37">SS5013-48</text>
<text x="327.5" y="37">1</text>
<text x="342.7" y="37">COLUMN SUB W6 LF/RR F/SPLICE PLATE</text>
<text x="254.9" y="77.9">SS4003</text>
<text x="310.8" y="106.6">SS5006</text>
<text x="242.7" y="109.8">SS5006</text>
<text x="51.6" y="122.5">1/2</text>
<text x="115" y="140.2">8 TYP</text>
<text x="300.5" y="162.6">SS5013-48</text>
<text x="50.3" y="173">49</text>
<text x="105.9" y="185.2">3 3/8 TYP</text>
<text x="303.5" y="194.4">SS4002</text>
<text x="357.1" y="210.7">NOTES:</text>
<text x="357.1" y="214.9">1.</text>
<text x="367.1" y="214.9">SEAL WELD.</text>
<text x="357.1" y="221.7">NOTES:</text>
<text x="51.6" y="222.7">1/2</text>
<text x="357.1" y="225.9">1.</text>
<text x="367.1" y="225.9">SEAL WELD.</text>
<text x="357.1" y="230.1">2.</text>
<text x="367.1" y="230.1">HOT DIP GALVANIZE.</text>
<text x="365" y="255.9">COLUMN SUB RIGHT BACK</text>
<text x="285.5" y="261.4">MO</text>
<text x="308.3" y="261.3">8/8/2016</text>
<text x="334.3" y="261.6">RELEASED</text>
<text x="11.8" y="266.1">ZONE</text>
<text x="28.6" y="266.1">REV.</text>
<text x="87.1" y="266.1">REV. DESCRIPTION</text>
<text x="174.9" y="266.1">BY</text>
<text x="190.6" y="266.1">DATE</text>
<text x="208.5" y="266.1">APP'D</text>
<text x="227.1" y="266.1">DATE</text>
<text x="243.7" y="266.2">DO NOT SCALE</text>
<text x="330" y="266.7">SHEET 8 OF 8</text>
<text x="360.6" y="266.5">B</text>
<text x="368.4" y="266.6">COL-8</text>
<text x="416.7" y="266.5">(1)</text>
</g>
<g font-size="4">
<text x="33.6" y="7.1">8</text>
<text x="85.2" y="7.1">7</text>
<text x="137" y="7.1">6</text>
<text x="188.6" y="7.1">5</text>
<text x="240.3" y="7.1">4</text>
<text x="292.1" y="7.1">3</text>
<text x="343.8" y="7.1">2</text>
<text x="395.7" y="7.1">1</text>
<text x="4.9" y="29.8">F</text>
<text x="424.5" y="29.9">F</text>
<text x="4.8" y="76">E</text>
<text x="424.3" y="73.5">E</text>
<text x="4.7" y="117.6">D</text>
<text x="424.2" y="116.9">D</text>
<text x="4.7" y="159.3">C</text>
<text x="424.2" y="160.5">C</text>
<text x="4.8" y="204">B</text>
<text x="424.3" y="204">B</text>
<text x="4.8" y="246.1">A</text>
<text x="424.3" y="246.1">A</text>
<text x="33.6" y="274.3">8</text>
<text x="85.2" y="274.3">7</text>
<text x="137" y="274.3">6</text>
<text x="188.6" y="274.3">5</text>
<text x="240.3" y="274.3">4</text>
<text x="292.1" y="274.3">3</text>
<text x="343.8" y="274.3">2</text>
<text x="395.8" y="274.3">1</text>
</g>
<text font-size="3.2" x="76.9" y="210.5" transform="rotate(-90 76.9 210.5)">MK. INSIDE</text>
<g font-size="2.6">
<text x="245.7" y="249.3">FRACTIONAL ±</text>
<text x="245.7" y="252.3">X.X</text>
<text x="245.7" y="255.3">X.XX</text>
<text x="262.9" y="252.3">±0.062</text>
<text x="262.9" y="255.3">±0.031</text>
<text x="245.7" y="258.3">X.XXX</text>
<text x="245.7" y="261.3">ANGULAR</text>
<text x="262.9" y="258.3">±0.010</text>
<text x="262.9" y="261.3">±0.5</text>
</g>
<g font-size="2.2">
<text x="359.5" y="262.8">SIZE</text>
<text x="365.3" y="262.7">DRAWING NO.</text>
<text x="417.5" y="262.8">REV</text>
</g>
<text font-size="2.1" x="14.7" y="269.4">THIS DRAWING AND THE INFORMATION CONTAINED ON IT ARE THE EXCLUSIVE PROPERTY OF HARSCO CORP. THE COPYING, REPRODUCING, TRANSMITTING, OR DISTRIBUTION OF THIS DRAWING OR ANY INFORMATION CONTAINED ON IT, WHETHER IN PART OR AS A WHOLE, WITHOUT THE PRIOR WRITTEN CONSENT OF HARSCO CORP IS PROHIBITED. © 2019 HARSCO CORPORATION. ALL RIGHTS RESERVED.</text>
<g font-size="2">
<text x="242.9" y="239.8">ALL DIMENSIONS ARE INCHES</text>
<text x="243.1" y="236.8">UNLESS OTHERWISE SPECIFIED:</text>
<text x="242.9" y="242.1">DIMENSIONS IN [ ] ARE METRIC</text>
<text x="242.9" y="244.4">REMOVE BURRS &amp; SHARP EDGES</text>
<text x="242.9" y="246.7">MACHINE FINISH: 125 MICRO</text>
</g>
<g font-size="1.7">
<text x="274.8" y="236.1">THIRD ANGLE PROJ</text>
<text x="292" y="236.1">JOB NO.</text>
<text x="328.5" y="236.1">MODEL</text>
<text x="274.8" y="242.5">CUSTOMER</text>
<text x="274.8" y="247.8">CUSTOMER PROJECT</text>
<text x="274.8" y="253.1">ESTIMATED DRY WEIGHT (LBS)</text>
<text x="274.8" y="258.4">DRAWN BY</text>
<text x="274.8" y="263.6">CHECKED BY</text>
<text x="302.2" y="263.6">DATE</text>
<text x="302.2" y="258.4">DATE</text>
<text x="328.2" y="258.3">STATUS</text>
</g>
</svg>
